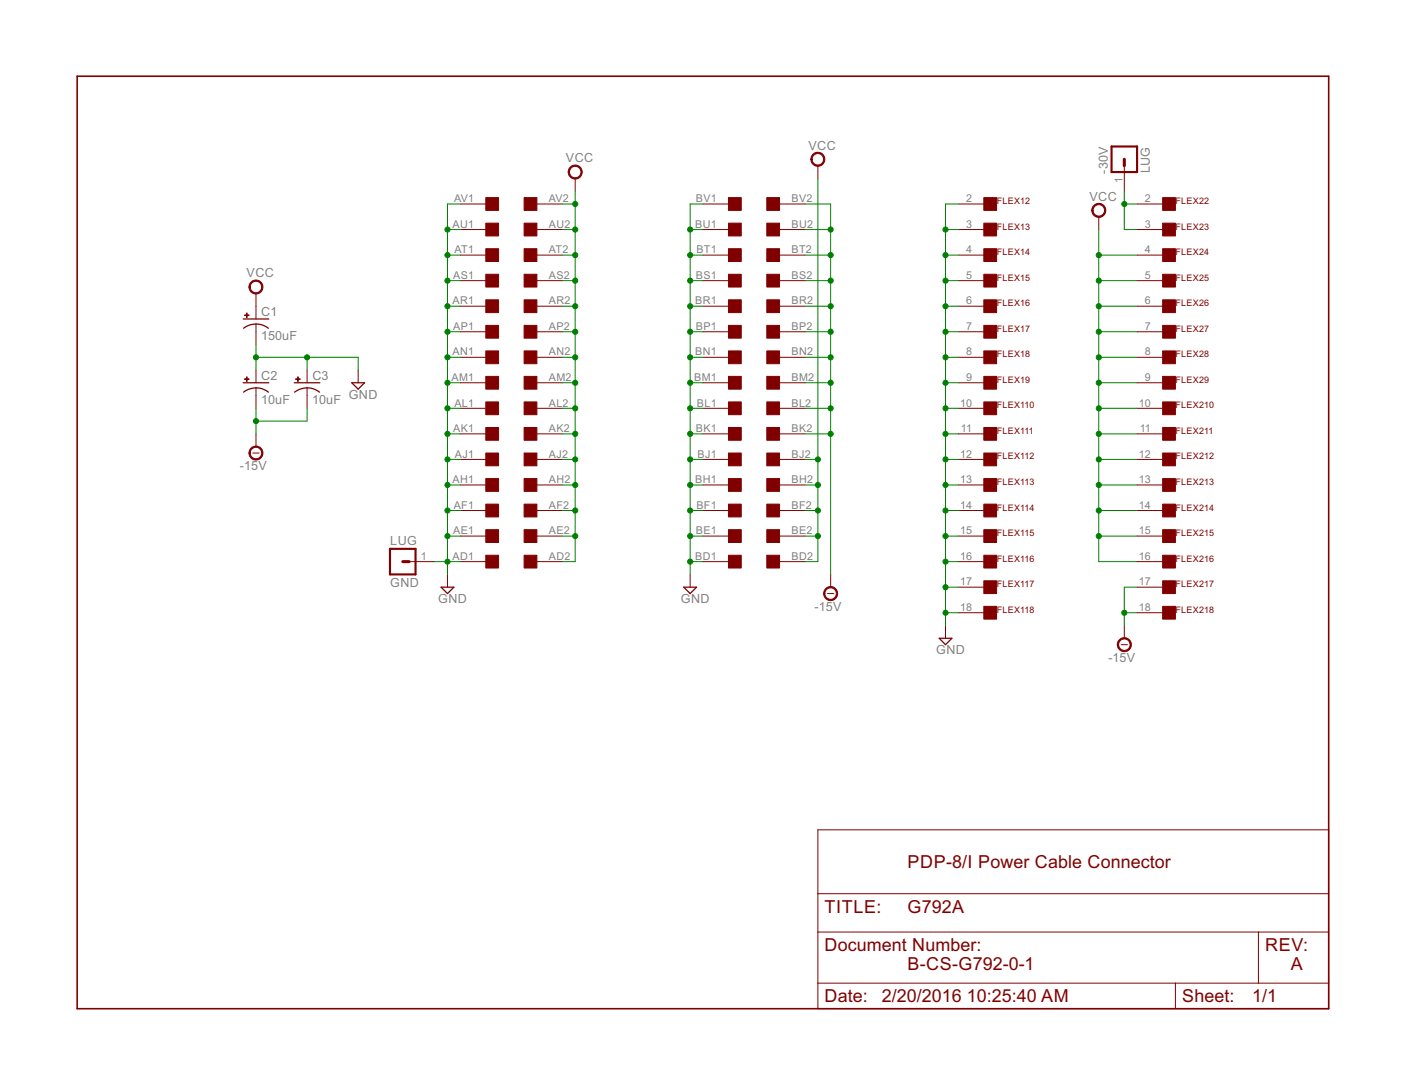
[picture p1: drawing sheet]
<svg xmlns="http://www.w3.org/2000/svg" width="279mm" height="216mm" viewBox="0 0 279 216" stroke-linecap="round" stroke-linejoin="round" font-family="sans-serif">
<path d="M15.3 15.2h248.9v185.3h-248.9z" fill="none" stroke="#800000" stroke-width=".32"/>
<g fill="none" stroke="#800000" stroke-width=".2">
<path d="M114.4 35.5v2.5M162.6 32.9v2.6M223.6 32.9v5.1M50.9 58.3v5.1M91.5 55.8h5.1M91.5 50.7h5.1M91.5 45.6h5.1M91.5 40.6h5.1M106.8 55.8h5M106.8 50.7h5M106.8 45.6h5M106.8 40.6h5"/>
<path d="M139.8 55.8h5.1M139.8 50.7h5.1M139.8 45.6h5.1M139.8 40.6h5.1M155 55.8h5.1M155 50.7h5.1M155 45.6h5.1M155 40.6h5.1M190.6 55.8h5M190.6 50.7h5M190.6 45.6h5M190.6 40.6h5"/>
<path d="M218.5 43.1v2.5M226.1 55.8h5.1M226.1 50.7h5.1M226.1 45.6h5.1M226.1 40.6h5.1M50.9 64.4v4.1M50.9 73.6v2.5M50.9 77.1v4.1M61.1 73.6v2.5M61.1 77.1v4.1M71.2 73.6v2.5M91.5 76.1h5.1"/>
<path d="M91.5 71h5.1M91.5 66h5.1M91.5 60.9h5.1M106.8 76.1h5M106.8 71h5M106.8 66h5M106.8 60.9h5M139.8 76.1h5.1M139.8 71h5.1M139.8 66h5.1M139.8 60.9h5.1M155 76.1h5.1"/>
<path d="M155 71h5.1M155 66h5.1M155 60.9h5.1M190.6 76.1h5M190.6 71h5M190.6 66h5M190.6 60.9h5M226.1 76.1h5.1M226.1 71h5.1M226.1 66h5.1M226.1 60.9h5.1M50.3 90.1h1.2"/>
<path d="M50.9 86.3v2.5M91.5 81.2h5.1M91.5 86.3h5.1M91.5 91.3h5.1M91.5 96.4h5.1M106.8 81.2h5M106.8 86.3h5M106.8 91.3h5M106.8 96.4h5M139.8 81.2h5.1M139.8 86.3h5.1M139.8 91.3h5.1"/>
<path d="M139.8 96.4h5.1M155 81.2h5.1M155 86.3h5.1M155 91.3h5.1M155 96.4h5.1M190.6 81.2h5M190.6 86.3h5M190.6 91.3h5M190.6 96.4h5M226.1 81.2h5.1M226.1 86.3h5.1M226.1 91.3h5.1"/>
<path d="M226.1 96.4h5.1M81.4 111.7h5M89 114.2v2.5M91.5 101.5h5.1M91.5 106.6h5.1M91.5 111.7h5.1M106.8 101.5h5M106.8 106.6h5M106.8 111.7h5M137.2 114.2v2.5M139.8 101.5h5.1M139.8 106.6h5.1"/>
<path d="M139.8 111.7h5.1M155 101.5h5.1M155 106.6h5.1M155 111.7h5.1M164.5 118h1.3M165.2 114.2v2.5M190.6 101.5h5M190.6 106.6h5M190.6 111.7h5M190.6 116.7h5M226.1 101.5h5.1M226.1 106.6h5.1"/>
<path d="M226.1 111.7h5.1M226.1 116.7h5.1M188 124.4v2.5M190.6 121.8h5M222.9 128.2h1.3M223.6 124.4v2.5M226.1 121.8h5.1M162.6 165h101.6v35.5h-101.6zM162.6 177.7h101.6M162.6 185.3h101.6M162.6 195.5h101.6M233.7 195.5v5"/>
<path d="M250.3 185.3v10.2"/>
</g>
<g fill="#800000" stroke="#800000" stroke-width=".2">
<path d="M49.9 56.1a1.39 1.39 0 0 1 2.2 .3 1.39 1.39 0 0 1-.8 2 1.39 1.39 0 0 1-1.8-1.3h.3a1.14 1.14 0 0 1 1.6-1 1.14 1.14 0 0 1 .2 1.9 1.14 1.14 0 0 1-1.8-.7v-.2h-.3z" fill-rule="evenodd"/>
<path d="M49.9 89.1a1.4 1.4 0 0 1 2.2 .3 1.4 1.4 0 0 1-.8 2 1.4 1.4 0 0 1-1.8-1.3h.3a1.14 1.14 0 0 1 1.6-1 1.14 1.14 0 0 1 .2 1.9 1.14 1.14 0 0 1-1.8-.6v-.3h-.3z" fill-rule="evenodd"/>
<path d="M113.4 33.3a1.39 1.39 0 0 1 2.2 .2 1.39 1.39 0 0 1-.9 2.1 1.39 1.39 0 0 1-1.7-1.4h.2a1.15 1.15 0 0 1 1.6-1.1 1.15 1.15 0 0 1 .3 1.9 1.15 1.15 0 0 1-1.8-.5l-.1-.3h-.2z" fill-rule="evenodd"/>
<path d="M161.6 30.7a1.39 1.39 0 0 1 2.2 .3 1.39 1.39 0 0 1-.8 2 1.39 1.39 0 0 1-1.8-1.3h.3a1.14 1.14 0 0 1 1.7-1 1.14 1.14 0 0 1 .1 1.9 1.14 1.14 0 0 1-1.8-.7v-.2h-.3z" fill-rule="evenodd"/>
<path d="M164.2 117.1a1.39 1.39 0 0 1 2.2 .2 1.39 1.39 0 0 1-.9 2 1.39 1.39 0 0 1-1.7-1.3h.2a1.14 1.14 0 0 1 1.7-1 1.14 1.14 0 0 1 .2 2 1.14 1.14 0 0 1-1.8-.7l-.1-.3h-.2z" fill-rule="evenodd"/>
<path d="M222.6 127.2a1.4 1.4 0 0 1 2.2 .2 1.4 1.4 0 0 1-.8 2.1 1.4 1.4 0 0 1-1.8-1.3h.2a1.15 1.15 0 0 1 1.6-1.1 1.15 1.15 0 0 1 .3 1.9 1.15 1.15 0 0 1-1.8-.6l-.1-.2h-.2z" fill-rule="evenodd"/>
<path d="M217.5 40.9a1.4 1.4 0 0 1 2.2 .2 1.4 1.4 0 0 1-.8 2.1 1.4 1.4 0 0 1-1.8-1.4h.3a1.15 1.15 0 0 1 1.6-1.1 1.15 1.15 0 0 1 .3 2 1.15 1.15 0 0 1-1.9-.6v-.3h-.3z" fill-rule="evenodd"/>
</g>
<path d="M48.4 63.4h5M48.4 76.1h5M48.4 65.3a4 4 0 0 1 5 0M48.4 78a4 4 0 0 1 5 0M58.5 76.1h5.1M58.6 78a4 4 0 0 1 4.9 0M70 76.1h2.5l-1.3 1.3zM87.7 116.7h2.6l-1.3 1.3zM136 116.7h2.5l-1.3 1.3zM186.8 126.9h2.5l-1.3 1.3z" fill="none" stroke="#800000" stroke-width=".25"/>
<g fill="#800000" stroke="#800000" stroke-width=".2">
<path d="M104.2 79.9h2.6v2.5h-2.6z"/>
<path d="M104.2 74.8h2.6v2.6h-2.6z"/>
<path d="M104.2 69.8h2.6v2.5h-2.6z"/>
<path d="M104.2 64.7h2.6v2.5h-2.6z"/>
<path d="M104.2 59.6h2.6v2.5h-2.6z"/>
<path d="M104.2 54.5h2.6v2.6h-2.6z"/>
<path d="M104.2 49.4h2.6v2.6h-2.6z"/>
<path d="M104.2 85h2.6v2.5h-2.6z"/>
<path d="M104.2 90.1h2.6v2.5h-2.6z"/>
<path d="M104.2 95.1h2.6v2.6h-2.6z"/>
<path d="M104.2 100.2h2.6v2.6h-2.6z"/>
<path d="M104.2 105.3h2.6v2.5h-2.6z"/>
<path d="M104.2 110.4h2.6v2.5h-2.6z"/>
<path d="M104.2 44.4h2.6v2.5h-2.6z"/>
<path d="M104.2 39.3h2.6v2.5h-2.6z"/>
<path d="M96.6 85h2.5v2.5h-2.5z"/>
<path d="M96.6 79.9h2.5v2.5h-2.5z"/>
<path d="M96.6 74.8h2.5v2.6h-2.5z"/>
<path d="M96.6 69.8h2.5v2.5h-2.5z"/>
<path d="M96.6 64.7h2.5v2.5h-2.5z"/>
<path d="M96.6 59.6h2.5v2.5h-2.5z"/>
<path d="M96.6 54.5h2.5v2.6h-2.5z"/>
<path d="M96.6 49.4h2.5v2.6h-2.5z"/>
<path d="M96.6 44.4h2.5v2.5h-2.5z"/>
<path d="M96.6 39.3h2.5v2.5h-2.5z"/>
<path d="M96.6 90.1h2.5v2.5h-2.5z"/>
<path d="M96.6 95.1h2.5v2.6h-2.5z"/>
<path d="M96.6 100.2h2.5v2.6h-2.5z"/>
<path d="M96.6 105.3h2.5v2.5h-2.5z"/>
<path d="M96.6 110.4h2.5v2.5h-2.5z"/>
<path d="M144.9 39.3h2.5v2.5h-2.5z"/>
<path d="M144.9 44.4h2.5v2.5h-2.5z"/>
<path d="M144.9 49.4h2.5v2.6h-2.5z"/>
<path d="M144.9 54.5h2.5v2.6h-2.5z"/>
<path d="M144.9 59.6h2.5v2.5h-2.5z"/>
<path d="M144.9 64.7h2.5v2.5h-2.5z"/>
<path d="M144.9 69.8h2.5v2.5h-2.5z"/>
<path d="M144.9 74.8h2.5v2.6h-2.5z"/>
<path d="M144.9 79.9h2.5v2.5h-2.5z"/>
<path d="M144.9 85h2.5v2.5h-2.5z"/>
<path d="M144.9 90.1h2.5v2.5h-2.5z"/>
<path d="M144.9 95.1h2.5v2.6h-2.5z"/>
<path d="M144.9 100.2h2.5v2.6h-2.5z"/>
<path d="M144.9 105.3h2.5v2.5h-2.5z"/>
<path d="M144.9 110.4h2.5v2.5h-2.5z"/>
<path d="M152.5 39.3h2.5v2.5h-2.5z"/>
<path d="M152.5 44.4h2.5v2.5h-2.5z"/>
<path d="M152.5 49.4h2.5v2.6h-2.5z"/>
<path d="M152.5 54.5h2.5v2.6h-2.5z"/>
<path d="M152.5 59.6h2.5v2.5h-2.5z"/>
<path d="M152.5 64.7h2.5v2.5h-2.5z"/>
<path d="M152.5 69.8h2.5v2.5h-2.5z"/>
<path d="M152.5 74.8h2.5v2.6h-2.5z"/>
<path d="M152.5 79.9h2.5v2.5h-2.5z"/>
<path d="M152.5 85h2.5v2.5h-2.5z"/>
<path d="M152.5 90.1h2.5v2.5h-2.5z"/>
<path d="M152.5 95.1h2.5v2.6h-2.5z"/>
<path d="M152.5 100.2h2.5v2.6h-2.5z"/>
<path d="M152.5 105.3h2.5v2.5h-2.5z"/>
<path d="M152.5 110.4h2.5v2.5h-2.5z"/>
<path d="M195.6 39.3h2.6v2.5h-2.6z"/>
<path d="M195.6 44.4h2.6v2.5h-2.6z"/>
<path d="M195.6 49.4h2.6v2.6h-2.6z"/>
<path d="M195.6 54.5h2.6v2.6h-2.6z"/>
<path d="M195.6 59.6h2.6v2.5h-2.6z"/>
<path d="M195.6 64.7h2.6v2.5h-2.6z"/>
<path d="M195.6 69.8h2.6v2.5h-2.6z"/>
<path d="M195.6 74.8h2.6v2.6h-2.6z"/>
<path d="M195.6 79.9h2.6v2.5h-2.6z"/>
<path d="M195.6 85h2.6v2.5h-2.6z"/>
<path d="M195.6 90.1h2.6v2.5h-2.6z"/>
<path d="M195.6 95.1h2.6v2.6h-2.6z"/>
<path d="M195.6 100.2h2.6v2.6h-2.6z"/>
<path d="M195.6 105.3h2.6v2.5h-2.6z"/>
<path d="M195.6 110.4h2.6v2.5h-2.6z"/>
<path d="M195.6 115.5h2.6v2.5h-2.6z"/>
<path d="M195.6 120.5h2.6v2.6h-2.6z"/>
<path d="M231.2 39.3h2.5v2.5h-2.5z"/>
<path d="M231.2 44.4h2.5v2.5h-2.5z"/>
<path d="M231.2 49.4h2.5v2.6h-2.5z"/>
<path d="M231.2 54.5h2.5v2.6h-2.5z"/>
<path d="M231.2 59.6h2.5v2.5h-2.5z"/>
<path d="M231.2 64.7h2.5v2.5h-2.5z"/>
<path d="M231.2 69.8h2.5v2.5h-2.5z"/>
<path d="M231.2 74.8h2.5v2.6h-2.5z"/>
<path d="M231.2 79.9h2.5v2.5h-2.5z"/>
<path d="M231.2 85h2.5v2.5h-2.5z"/>
<path d="M231.2 90.1h2.5v2.5h-2.5z"/>
<path d="M231.2 95.1h2.5v2.6h-2.5z"/>
<path d="M231.2 100.2h2.5v2.6h-2.5z"/>
<path d="M231.2 105.3h2.5v2.5h-2.5z"/>
<path d="M231.2 110.4h2.5v2.5h-2.5z"/>
<path d="M231.2 115.5h2.5v2.5h-2.5z"/>
<path d="M231.2 120.5h2.5v2.6h-2.5z"/>
<path d="M48.6 62.6h.9v.1h-.9z"/>
<path d="M49 62.2h.1v.9h-.1z"/>
<path d="M48.6 75.3h.9v.1h-.9z"/>
<path d="M49 74.9h.1v.9h-.1z"/>
<path d="M58.8 75.3h.9v.1h-.9z"/>
<path d="M59.2 74.9h.1v.9h-.1z"/>
</g>
<path d="M221 29.1h5.1v5.1h-5.1zM77.6 109.1h5v5.1h-5z" fill="none" stroke="#800000" stroke-width=".42"/>
<path d="M223.6 31.7v1.2M80.1 111.7h1.3" fill="none" stroke="#800000" stroke-width=".61"/>
<g fill="none" stroke="#008000" stroke-width=".2">
<path d="M114.4 38v73.7h-2.6M162.6 35.5v76.2h-2.5M223.6 38v7.6h2.5M89 45.6h2.5M89 50.7h2.5M89 55.8h2.5M91.5 40.6h-2.5v73.6M111.8 40.6h2.6M111.8 45.6h2.6M111.8 50.7h2.6M111.8 55.8h2.6M137.2 45.6h2.6"/>
<path d="M137.2 50.7h2.6M137.2 55.8h2.6M139.8 40.6h-2.6v73.6M160.1 40.6h5.1v73.6M160.1 45.6h5.1M160.1 50.7h5.1M160.1 55.8h5.1M188 45.6h2.6M188 50.7h2.6M188 55.8h2.6M190.6 40.6h-2.6v83.8M218.5 45.6v66.1h7.6"/>
<path d="M218.5 50.7h7.6M218.5 55.8h7.6M223.6 40.6h2.5M50.9 71h20.3v2.6M50.9 68.5v5.1M61.1 71v2.6M89 60.9h2.5M89 66h2.5M89 71h2.5M89 76.1h2.5M111.8 60.9h2.6M111.8 66h2.6"/>
<path d="M111.8 71h2.6M111.8 76.1h2.6M137.2 60.9h2.6M137.2 66h2.6M137.2 71h2.6M137.2 76.1h2.6M160.1 60.9h5.1M160.1 66h5.1M160.1 71h5.1M160.1 76.1h5.1M188 60.9h2.6M188 66h2.6"/>
<path d="M188 71h2.6M188 76.1h2.6M218.5 60.9h7.6M218.5 66h7.6M218.5 71h7.6M218.5 76.1h7.6M50.9 81.2v5.1M61.1 81.2v2.5h-10.2M89 81.2h2.5M89 86.3h2.5M89 91.3h2.5M89 96.4h2.5"/>
<path d="M111.8 81.2h2.6M111.8 86.3h2.6M111.8 91.3h2.6M111.8 96.4h2.6M137.2 81.2h2.6M137.2 86.3h2.6M137.2 91.3h2.6M137.2 96.4h2.6M160.1 81.2h5.1M160.1 86.3h5.1M160.1 91.3h2.5M160.1 96.4h2.5"/>
<path d="M188 81.2h2.6M188 86.3h2.6M188 91.3h2.6M188 96.4h2.6M218.5 81.2h7.6M218.5 86.3h7.6M218.5 91.3h7.6M218.5 96.4h7.6M86.4 111.7h5.1M89 106.6h2.5M89 101.5h2.5M111.8 106.6h2.6"/>
<path d="M111.8 101.5h2.6M137.2 111.7h2.6M137.2 106.6h2.6M137.2 101.5h2.6M160.1 106.6h2.5M160.1 101.5h2.5M188 111.7h2.6M188 106.6h2.6M188 101.5h2.6M188 116.7h2.6M218.5 106.6h7.6M218.5 101.5h7.6"/>
<path d="M226.1 116.7h-2.5v7.7M188 121.8h2.6M223.6 121.8h2.5"/>
</g>
<g fill="#008000" stroke="#008000" stroke-width=".2">
<circle cx="89" cy="45.6" r=".51"/>
<circle cx="89" cy="50.7" r=".51"/>
<circle cx="89" cy="55.8" r=".51"/>
<circle cx="89" cy="60.9" r=".51"/>
<circle cx="89" cy="66" r=".51"/>
<circle cx="89" cy="71" r=".51"/>
<circle cx="89" cy="76.1" r=".51"/>
<circle cx="89" cy="81.2" r=".51"/>
<circle cx="89" cy="86.3" r=".51"/>
<circle cx="89" cy="91.3" r=".51"/>
<circle cx="89" cy="111.7" r=".51"/>
<circle cx="89" cy="106.6" r=".51"/>
<circle cx="89" cy="101.5" r=".51"/>
<circle cx="89" cy="96.4" r=".51"/>
<circle cx="137.2" cy="45.6" r=".51"/>
<circle cx="137.2" cy="50.7" r=".51"/>
<circle cx="137.2" cy="55.8" r=".51"/>
<circle cx="137.2" cy="60.9" r=".51"/>
<circle cx="137.2" cy="66" r=".51"/>
<circle cx="137.2" cy="71" r=".51"/>
<circle cx="137.2" cy="76.1" r=".51"/>
<circle cx="137.2" cy="81.2" r=".51"/>
<circle cx="137.2" cy="86.3" r=".51"/>
<circle cx="137.2" cy="91.3" r=".51"/>
<circle cx="137.2" cy="111.7" r=".51"/>
<circle cx="137.2" cy="106.6" r=".51"/>
<circle cx="137.2" cy="101.5" r=".51"/>
<circle cx="137.2" cy="96.4" r=".51"/>
<circle cx="50.9" cy="71" r=".51"/>
<circle cx="61.1" cy="71" r=".51"/>
<circle cx="188" cy="45.6" r=".51"/>
<circle cx="188" cy="50.7" r=".51"/>
<circle cx="188" cy="55.8" r=".51"/>
<circle cx="188" cy="60.9" r=".51"/>
<circle cx="188" cy="66" r=".51"/>
<circle cx="188" cy="71" r=".51"/>
<circle cx="188" cy="76.1" r=".51"/>
<circle cx="188" cy="81.2" r=".51"/>
<circle cx="188" cy="86.3" r=".51"/>
<circle cx="188" cy="91.3" r=".51"/>
<circle cx="188" cy="111.7" r=".51"/>
<circle cx="188" cy="106.6" r=".51"/>
<circle cx="188" cy="101.5" r=".51"/>
<circle cx="188" cy="96.4" r=".51"/>
<circle cx="188" cy="121.8" r=".51"/>
<circle cx="188" cy="116.7" r=".51"/>
<circle cx="114.4" cy="40.6" r=".51"/>
<circle cx="114.4" cy="45.6" r=".51"/>
<circle cx="114.4" cy="50.7" r=".51"/>
<circle cx="114.4" cy="55.8" r=".51"/>
<circle cx="114.4" cy="60.9" r=".51"/>
<circle cx="114.4" cy="66" r=".51"/>
<circle cx="114.4" cy="71" r=".51"/>
<circle cx="114.4" cy="76.1" r=".51"/>
<circle cx="114.4" cy="81.2" r=".51"/>
<circle cx="114.4" cy="86.3" r=".51"/>
<circle cx="114.4" cy="91.3" r=".51"/>
<circle cx="114.4" cy="96.4" r=".51"/>
<circle cx="114.4" cy="106.6" r=".51"/>
<circle cx="114.4" cy="101.5" r=".51"/>
<circle cx="162.6" cy="96.4" r=".51"/>
<circle cx="162.6" cy="101.5" r=".51"/>
<circle cx="162.6" cy="106.6" r=".51"/>
<circle cx="162.6" cy="91.3" r=".51"/>
<circle cx="218.5" cy="50.7" r=".51"/>
<circle cx="218.5" cy="55.8" r=".51"/>
<circle cx="218.5" cy="60.9" r=".51"/>
<circle cx="218.5" cy="66" r=".51"/>
<circle cx="218.5" cy="71" r=".51"/>
<circle cx="218.5" cy="76.1" r=".51"/>
<circle cx="218.5" cy="81.2" r=".51"/>
<circle cx="218.5" cy="106.6" r=".51"/>
<circle cx="218.5" cy="101.5" r=".51"/>
<circle cx="218.5" cy="96.4" r=".51"/>
<circle cx="218.5" cy="91.3" r=".51"/>
<circle cx="218.5" cy="86.3" r=".51"/>
<circle cx="50.9" cy="83.7" r=".51"/>
<circle cx="165.2" cy="86.3" r=".51"/>
<circle cx="165.2" cy="81.2" r=".51"/>
<circle cx="165.2" cy="76.1" r=".51"/>
<circle cx="165.2" cy="71" r=".51"/>
<circle cx="165.2" cy="66" r=".51"/>
<circle cx="165.2" cy="60.9" r=".51"/>
<circle cx="165.2" cy="55.8" r=".51"/>
<circle cx="165.2" cy="50.7" r=".51"/>
<circle cx="165.2" cy="45.6" r=".51"/>
<circle cx="223.6" cy="121.8" r=".51"/>
<circle cx="223.6" cy="40.6" r=".51"/>
</g>
<g font-size="4" fill="#800000">
<text x="180.5" y="172.6">PDP-8/I Power Cable Connector</text>
<text x="164" y="181.5">TITLE:</text>
<text x="180.5" y="181.5">G792A</text>
<text x="164" y="189.1">Document Number:</text>
<text x="251.6" y="189.1">REV:</text>
<text x="180.5" y="192.9">B-CS-G792-0-1</text>
<text x="256.7" y="192.9">A</text>
<text x="164" y="199.3">Date: 2/20/2016</text>
<text x="192.2" y="199.3">10:25:40 AM</text>
<text x="235.1" y="199.3">Sheet:</text>
<text x="249" y="199.3">1/1</text>
</g>
<g font-size="2.8" fill="#808080">
<text x="160.8" y="29.8">VCC</text>
<text x="112.5" y="32.3">VCC</text>
<text x="220.3" y="34.5" transform="rotate(-90 220.3 34.5)">-30V</text>
<text x="228.7" y="34.5" transform="rotate(-90 228.7 34.5)">LUG</text>
<text x="216.6" y="39.9">VCC</text>
<text x="49" y="55.2">VCC</text>
<text x="52" y="62.8">C1</text>
<text x="51.9" y="67.6">150uF</text>
<text x="52" y="75.5">C2</text>
<text x="62.1" y="75.5">C3</text>
<text x="51.9" y="80.3">10uF</text>
<text x="62.1" y="80.3">10uF</text>
<text x="69.4" y="79.3">GND</text>
<text x="47.7" y="93.5">-15V</text>
<text x="77.6" y="108.4">LUG</text>
<text x="77.6" y="116.7">GND</text>
<text x="87.1" y="119.9">GND</text>
<text x="135.4" y="119.9">GND</text>
<text x="162" y="121.4">-15V</text>
<text x="186.2" y="130.1">GND</text>
<text x="220.4" y="131.6">-15V</text>
</g>
<g font-size="2.4" fill="#808080">
<text x="90.3" y="40.2">AV1</text>
<text x="109.1" y="40.2">AV2</text>
<text x="138.4" y="40.2">BV1</text>
<text x="157.4" y="40.2">BV2</text>
<text x="192.1" y="40.2">2</text>
<text x="223.2" y="36.5" transform="rotate(-90 223.2 36.5)">1</text>
<text x="227.7" y="40.2">2</text>
<text x="90" y="45.3">AU1</text>
<text x="109.1" y="45.3">AU2</text>
<text x="138.2" y="45.3">BU1</text>
<text x="157.4" y="45.3">BU2</text>
<text x="192.1" y="45.3">3</text>
<text x="227.7" y="45.3">3</text>
<text x="90.4" y="50.4">AT1</text>
<text x="109.1" y="50.4">AT2</text>
<text x="138.5" y="50.4">BT1</text>
<text x="157.4" y="50.4">BT2</text>
<text x="192.1" y="50.4">4</text>
<text x="227.7" y="50.4">4</text>
<text x="90.1" y="55.4">AS1</text>
<text x="109.1" y="55.4">AS2</text>
<text x="138.4" y="55.4">BS1</text>
<text x="157.4" y="55.4">BS2</text>
<text x="192.1" y="55.4">5</text>
<text x="227.7" y="55.4">5</text>
<text x="90" y="60.5">AR1</text>
<text x="90.1" y="65.6">AP1</text>
<text x="109.1" y="65.6">AP2</text>
<text x="109.1" y="60.5">AR2</text>
<text x="138.2" y="60.5">BR1</text>
<text x="138.4" y="65.6">BP1</text>
<text x="157.4" y="60.5">BR2</text>
<text x="157.4" y="65.6">BP2</text>
<text x="192.1" y="60.5">6</text>
<text x="192.1" y="65.6">7</text>
<text x="227.7" y="60.5">6</text>
<text x="227.7" y="65.6">7</text>
<text x="90" y="70.7">AN1</text>
<text x="109.1" y="70.7">AN2</text>
<text x="138.2" y="70.7">BN1</text>
<text x="157.4" y="70.7">BN2</text>
<text x="192.1" y="70.7">8</text>
<text x="227.7" y="70.7">8</text>
<text x="89.8" y="75.7">AM1</text>
<text x="109.1" y="75.7">AM2</text>
<text x="138" y="75.7">BM1</text>
<text x="157.4" y="75.7">BM2</text>
<text x="192.1" y="75.7">9</text>
<text x="227.7" y="75.7">9</text>
<text x="90.4" y="80.8">AL1</text>
<text x="109.1" y="80.8">AL2</text>
<text x="138.6" y="80.8">BL1</text>
<text x="157.4" y="80.8">BL2</text>
<text x="190.9" y="80.8">10</text>
<text x="226.5" y="80.8">10</text>
<text x="90.1" y="85.9">AK1</text>
<text x="109.1" y="85.9">AK2</text>
<text x="138.4" y="85.9">BK1</text>
<text x="157.4" y="85.9">BK2</text>
<text x="191.1" y="85.9">11</text>
<text x="226.6" y="85.9">11</text>
<text x="90.5" y="91">AJ1</text>
<text x="109.1" y="91">AJ2</text>
<text x="138.7" y="91">BJ1</text>
<text x="157.4" y="91">BJ2</text>
<text x="190.9" y="91">12</text>
<text x="226.5" y="91">12</text>
<text x="90" y="96.1">AH1</text>
<text x="90.2" y="101.1">AF1</text>
<text x="109.1" y="96.1">AH2</text>
<text x="109.1" y="101.1">AF2</text>
<text x="138.2" y="96.1">BH1</text>
<text x="138.5" y="101.1">BF1</text>
<text x="157.4" y="96.1">BH2</text>
<text x="157.4" y="101.1">BF2</text>
<text x="190.9" y="96.1">13</text>
<text x="190.9" y="101.1">14</text>
<text x="226.5" y="96.1">13</text>
<text x="226.5" y="101.1">14</text>
<text x="90.1" y="106.2">AE1</text>
<text x="109.1" y="106.2">AE2</text>
<text x="138.4" y="106.2">BE1</text>
<text x="157.4" y="106.2">BE2</text>
<text x="190.9" y="106.2">15</text>
<text x="226.5" y="106.2">15</text>
<text x="83.7" y="111.3">1</text>
<text x="90" y="111.3">AD1</text>
<text x="109.1" y="111.3">AD2</text>
<text x="138.2" y="111.3">BD1</text>
<text x="157.4" y="111.3">BD2</text>
<text x="190.9" y="111.3">16</text>
<text x="226.5" y="111.3">16</text>
<text x="190.9" y="116.4">17</text>
<text x="226.5" y="116.4">17</text>
<text x="190.9" y="121.5">18</text>
<text x="226.5" y="121.5">18</text>
</g>
<g font-size="2" fill="#800000">
<text x="198.2" y="40.6">FLEX12</text>
<text x="233.8" y="40.6">FLEX22</text>
<text x="198.2" y="45.6">FLEX13</text>
<text x="233.8" y="45.6">FLEX23</text>
<text x="198.2" y="50.7">FLEX14</text>
<text x="233.8" y="50.7">FLEX24</text>
<text x="198.2" y="55.8">FLEX15</text>
<text x="233.8" y="55.8">FLEX25</text>
<text x="198.2" y="60.9">FLEX16</text>
<text x="198.2" y="65.9">FLEX17</text>
<text x="233.8" y="60.9">FLEX26</text>
<text x="233.8" y="65.9">FLEX27</text>
<text x="198.2" y="71">FLEX18</text>
<text x="233.8" y="71">FLEX28</text>
<text x="198.2" y="76.1">FLEX19</text>
<text x="233.8" y="76.1">FLEX29</text>
<text x="198.2" y="81.2">FLEX110</text>
<text x="233.8" y="81.2">FLEX210</text>
<text x="198.2" y="86.3">FLEX111</text>
<text x="233.8" y="86.3">FLEX211</text>
<text x="198.2" y="91.3">FLEX112</text>
<text x="233.8" y="91.3">FLEX212</text>
<text x="198.2" y="96.4">FLEX113</text>
<text x="198.2" y="101.5">FLEX114</text>
<text x="233.8" y="96.4">FLEX213</text>
<text x="233.8" y="101.5">FLEX214</text>
<text x="198.2" y="106.6">FLEX115</text>
<text x="233.8" y="106.6">FLEX215</text>
<text x="198.2" y="111.7">FLEX116</text>
<text x="233.8" y="111.7">FLEX216</text>
<text x="198.2" y="116.7">FLEX117</text>
<text x="233.8" y="116.7">FLEX217</text>
<text x="198.2" y="121.8">FLEX118</text>
<text x="233.8" y="121.8">FLEX218</text>
</g>
</svg>
